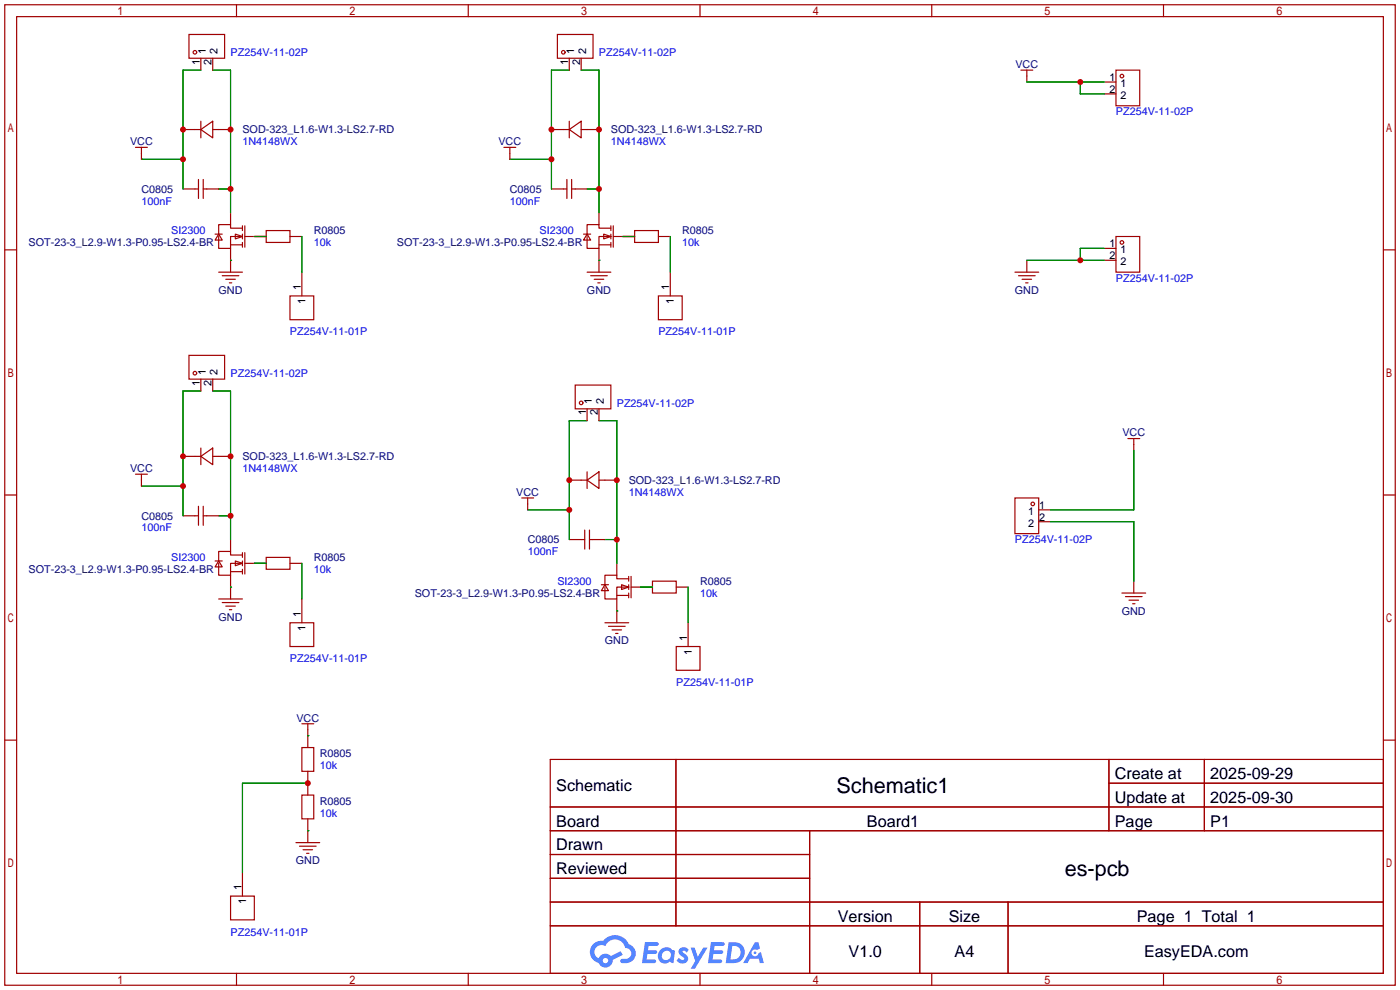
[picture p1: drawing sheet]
<svg xmlns="http://www.w3.org/2000/svg" width="299mm" height="212mm" viewBox="0 0 299 212" stroke-linecap="round" stroke-linejoin="round" font-family="sans-serif">
<g fill="none" stroke="#a10000" stroke-width=".25">
<path d="M1 1h297.2v209.6h-297.2zM3.6 3.6h292.1v204.4h-292.1zM50.5 1v2.6M100.1 1v2.6M149.6 1v2.6M199.1 1v2.6M248.7 1v2.6M1 53.4h2.6M295.7 53.4h2.5M1 105.8h2.6M295.7 105.8h2.5M1 158.2h2.6"/>
<path d="M295.7 158.2h2.5M117.6 162.3h178.1v45.7h-178.1zM117.6 172.5h178.1M117.6 177.5h178.1M144.5 162.3v35.6M173 177.5v30.5M237 162.3v15.2M237 167.4h58.7M257.4 162.3v15.2M117.6 182.6h55.4M117.6 192.8h178.1M117.6 187.7h55.4"/>
<path d="M117.6 197.9h178.1M196.6 192.8v15.2M215.4 192.8v15.2M50.5 208v2.6M100.1 208v2.6M149.6 208v2.6M199.1 208v2.6M248.7 208v2.6"/>
</g>
<g fill="#5487ff">
<path d="M145.3 202.7a1.3 1.3 0 0 1 1.9 .3l-.4 .6a.54 .54 0 0 0-.9-.2l.1 .2a1.34 1.34 0 0 1 .9 1.8 1.47 1.47 0 0 1-2.3-.1l.5-.6 .8 .5a.31 .31 0 0 0 .4-.3 .31 .31 0 0 0-.3-.4 1.12 1.12 0 0 1-.7-1.8z"/>
<path d="M147.6 202.5h.9l.6 2 1.2-2h.9l-2.7 4.6h-.9l1-1.7z"/>
<path d="M137.8 201.4h1.7a1.31 1.31 0 0 1 1.2 .2 .4 .4 0 0 1-.3 .5l-1.8 .1-.1 .9h1.6a.4 .4 0 0 1 .4 .4 .4 .4 0 0 1-.5 .4h-1.6l-.2 1.2h1.4a.46 .46 0 0 1 .5 0 .46 .46 0 0 1 .1 .5l-.4 .2h-2.6z"/>
<path d="M151.9 201.4h1.7a1.32 1.32 0 0 1 1.2 .2 .39 .39 0 0 1-.3 .5l-1.8 .1-.1 .9h1.6a.4 .4 0 0 1 .4 .4 .4 .4 0 0 1-.4 .4h-1.7l-.2 1.2h1.4a.46 .46 0 0 1 .5 0 .46 .46 0 0 1 .1 .5l-.4 .2h-2.6z"/>
<path d="M161.3 201.4h.8l.3 1.3-.6 .4a.75 .75 0 0 0-1.1 .3 .75 .75 0 0 0 .5 1 .75 .75 0 0 0 .9-.7l.5-.2 .6 2.3h-.8l-.3-.9h-1.8l-.5 .9h-1z"/>
<path d="M155.7 201.4l-.6 4.4h1.5a2.27 2.27 0 0 0 2.6-2.2 2.27 2.27 0 0 0-2.7-2.2zM156.5 202.1a1.5 1.5 0 0 1 1.8 1.6 1.5 1.5 0 0 1-1.9 1.4h-.3z"/>
<path d="M141.2 203a1.6 1.6 0 0 0-.3 2.3 1.6 1.6 0 0 0 2.3 .2l.7 .3 .3-2.4-.1-.3-.5-.1a1.58 1.58 0 0 0-2.4 0zM141.8 203.5a.98 .98 0 0 1 1.6 .4 .98 .98 0 0 1-1.1 1.3 .94 .94 0 0 1-.9-.7 .94 .94 0 0 1 .4-1z"/>
<path d="M126.8 201.8a2.37 2.37 0 0 0 1.1 4 1.54 1.54 0 0 0 1.8 1 1.54 1.54 0 0 0 1.2-1.6l2.2-1.1-.5-.8-2 1a1.57 1.57 0 0 0-2.7 .5 1.5 1.5 0 0 1-.7-2.1 1.5 1.5 0 0 1 2.2-.5 2.23 2.23 0 0 1 2.3-1.4 2.23 2.23 0 0 1 2 1.8 1.16 1.16 0 0 1 1.2 1.1 1.16 1.16 0 0 1-1.1 1.2h-.7a.47 .47 0 0 0-.5 .4 .47 .47 0 0 0 .4 .5 2.17 2.17 0 0 0 2.5-.9 2.17 2.17 0 0 0-.3-2.7l-.8-.4a3.2 3.2 0 0 0-5.5-.7l-1.1 .1zM128.8 205.3a.6 .6 0 0 1 1.2 0 .6 .6 0 0 1-1.2 0z"/>
<circle cx="161.4" cy="203.6" r=".28"/>
</g>
<g fill="none" stroke="#a10000" stroke-width=".25">
<path d="M40.4 7.4h7.6v5h-7.6zM42.9 12.4v2.6M45.5 12.4v2.6M119.1 7.4h7.6v5h-7.6zM121.7 12.4v2.6M124.2 12.4v2.6M218.2 15h2.5M219.5 15v2.5M236 17.5h2.5M238.5 15h5.1v7.6h-5.1zM29 31.5h2.5M30.2 31.5v2.5"/>
<path d="M39.1 27.7h3.8M42.4 38.4v4M42.9 27.7l2.6-1.8v3.6zM42.9 25.9v3.6M43.4 38.4v4M45.5 27.7h3.8M107.7 31.5h2.5M109 31.5v2.5M117.9 27.7h3.8M121.2 38.4v4M121.7 27.7l2.5-1.8v3.6zM121.7 25.9v3.6"/>
<path d="M122.2 38.4v4M124.2 27.7h3.8M236 20.1h2.5M39.1 40.4h3.3M43.4 40.4h3.3M46 50h1.5M46.7 50l.8 1.3h-1.5zM46.7 50.5v2.6h2.6v-2.6h2.5M46.7 58.2h5.1M47.5 58.9h3.6M48.3 59.7h2M49.3 52.3h2.5"/>
<path d="M49.3 45.5v2.5M49.3 53.1v5.1M50.3 50l1.5 .5-1.5 .6zM51.8 48.8h-2.5v-.8h-2.6v2M51.8 48.3v1M51.8 50v1.1M51.8 51.8v1M52.3 50.5h4.6M52.3 48.3v4.5M56.9 49.3h5.1v2.5h-5.1zM62 50.5h2.5M64.5 58.2v5"/>
<path d="M117.9 40.4h3.3M122.2 40.4h3.3M124.7 50h1.5M125.5 50l.7 1.3h-1.5zM125.5 50.5v2.6h2.5v-2.6h2.6M125.5 58.2h5.1M126.2 58.9h3.6M127 59.7h2M128 52.3h2.6M128 45.5v2.5M128 53.1v5.1M129 50l1.6 .5-1.6 .6z"/>
<path d="M130.6 48.8h-2.6v-.8h-2.5v2M130.6 48.3v1M130.6 50v1.1M130.6 51.8v1M131.1 50.5h4.5M131.1 48.3v4.5M135.6 49.3h5.1v2.5h-5.1zM140.7 50.5h2.6M143.3 58.2v5M216.9 58.2h5.1M217.7 58.9h3.5M218.4 59.7h2.1"/>
<path d="M219.5 55.6v2.6M236 53.1h2.5M236 55.6h2.5M238.5 50.5h5.1v7.7h-5.1zM40.4 75.9h7.6v5.1h-7.6zM49 60.5h.5M62 63.2h5.1v5.1h-5.1zM127.8 60.5h.5M140.7 63.2h5.1v5.1h-5.1zM219.2 60.5h.5M39.1 97.5h3.8M42.9 97.5l2.6-1.7v3.5z"/>
<path d="M42.9 81v2.6M42.9 95.8v3.5M45.5 81v2.6M45.5 97.5h3.8M122.9 82.3h7.7v5.1h-7.7zM125.5 87.4v2.5M128 87.4v2.5M241 93.7h2.6M242.3 93.7v2.6M29 101.3h2.5M30.2 101.3v2.6M39.1 110.2h3.3"/>
<path d="M42.4 108.2v4.1M43.4 108.2v4.1M43.4 110.2h3.3M46 119.9h1.5M46.7 119.9l.8 1.3h-1.5zM49.3 115.3v2.6M50.3 119.9l1.5 .5-1.5 .5zM51.8 118.6h-2.5v-.7h-2.6v2M51.8 118.1v1M51.8 119.9v1M52.3 118.1v4.6M56.9 119.1h5.1v2.6h-5.1z"/>
<path d="M111.5 106.4h2.5M112.8 106.4v2.6M121.7 102.6h3.8M121.7 115.3h3.3M125 113.3v4M125.5 102.6l2.5-1.8v3.6zM125.5 100.8v3.6M126 115.3h3.3M126 113.3v4M128 102.6h3.8M216.9 106.4h5.1v7.6h-5.1zM222 109h2.5"/>
<path d="M222 111.5h2.5M46.7 120.4v2.5h2.6v-2.5h2.5M46.7 128h5.1M47.5 128.8h3.6M48.3 129.5h2M49 130.3h.5M49.3 122.9v5.1M49.3 122.2h2.5M51.8 121.7v1M52.3 120.4h4.6M62 133.1h5.1v5.1h-5.1zM62 120.4h2.5"/>
<path d="M64.5 128v5.1M128.5 125h1.5M129.3 125l.7 1.2h-1.5zM129.3 125.5v2.5h2.5v-2.5h2.6M129.3 133.1h5.1M130 133.9h3.6M130.8 134.6h2M131.6 135.4h.5M131.8 127.3h2.6M131.8 120.4v2.5M131.8 128v5.1M132.8 125l1.6 .5-1.6 .5z"/>
<path d="M134.4 123.7h-2.6v-.8h-2.5v2.1M134.4 123.2v1M134.4 125v1M134.4 126.7v1.1M134.9 125.5h4.5M134.9 123.2v4.6M139.4 124.2h5.1v2.5h-5.1zM144.5 138.2h5.1v5.1h-5.1zM144.5 125.5h2.6M147.1 133.1v5.1M239.8 126.7h5.1M240.5 127.5h3.6"/>
<path d="M241.3 128.3h2M242.1 129h.5M242.3 124.2v2.5M64.5 159.8h2.6v5h-2.6zM64.5 154.7h2.6M65.8 154.7v5.1M64.5 169.9h2.6v5.1h-2.6zM65.8 164.8v5.1M65.8 175v5.1M49.3 191.5h5.1v5.1h-5.1zM51.8 186.4v5.1M63.2 180.1h5.1"/>
<path d="M64 180.8h3.6M64.8 181.6h2M65.5 182.4h.5"/>
<circle cx="41.7" cy="11.2" r=".38"/>
<circle cx="120.4" cy="11.2" r=".38"/>
<circle cx="239.8" cy="16.3" r=".38"/>
<circle cx="239.8" cy="51.8" r=".38"/>
<circle cx="41.7" cy="79.8" r=".38"/>
<circle cx="124.2" cy="86.1" r=".38"/>
<circle cx="220.7" cy="107.7" r=".38"/>
</g>
<g fill="none" stroke="#008700" stroke-width=".25">
<path d="M42.9 15h-3.8v25.4M45.5 15h3.8v30.5M121.7 15h-3.8v25.4M124.2 15h3.8v30.5M219.5 17.5h16.5M230.9 17.5v2.6h5.1M30.2 34h8.9M109 34h8.9M46.7 40.4h2.6M49.3 55.6h.1M54.4 50.5h2.5M64.5 50.5v7.7"/>
<path d="M125.5 40.4h2.5M128 55.6h.1M133.1 50.5h2.5M143.3 50.5v7.7M219.5 55.6h16.5M236 53.1h-5.1v2.5M42.9 83.6h-3.8v26.6M45.5 83.6h3.8v31.7M125.5 89.9h-3.8v25.4M128 89.9h3.8v30.5M242.3 96.3v12.7h-17.8M30.2 103.9h8.9"/>
<path d="M46.7 110.2h2.6M112.8 109h8.9M129.3 115.3h2.5M224.5 111.5h17.8v12.7M49.3 125.5h.1M54.4 120.4h2.5M64.5 120.4v7.6M131.8 130.6h.1M136.9 125.5h2.5M147.1 125.5v7.6M65.8 157.2h.1M65.8 177.5h.1"/>
<path d="M65.8 167.4h-14v19"/>
</g>
<g fill="#c00">
<circle cx="49.3" cy="40.4" r=".63"/>
<circle cx="49.3" cy="27.7" r=".63"/>
<circle cx="39.1" cy="34" r=".63"/>
<circle cx="39.1" cy="27.7" r=".63"/>
<circle cx="49.3" cy="110.2" r=".63"/>
<circle cx="49.3" cy="97.5" r=".63"/>
<circle cx="39.1" cy="103.9" r=".63"/>
<circle cx="39.1" cy="97.5" r=".63"/>
<circle cx="131.8" cy="115.3" r=".63"/>
<circle cx="131.8" cy="102.6" r=".63"/>
<circle cx="121.7" cy="109" r=".63"/>
<circle cx="121.7" cy="102.6" r=".63"/>
<circle cx="128" cy="40.4" r=".63"/>
<circle cx="128" cy="27.7" r=".63"/>
<circle cx="117.9" cy="34" r=".63"/>
<circle cx="117.9" cy="27.7" r=".63"/>
<circle cx="65.8" cy="167.4" r=".63"/>
<circle cx="230.9" cy="17.5" r=".63"/>
<circle cx="230.9" cy="55.6" r=".63"/>
</g>
<g font-size="4.6">
<text x="178.8" y="169.4">Schematic1</text>
<text x="227.5" y="187.2">es-pcb</text>
</g>
<g font-size="3.5">
<text x="238.3" y="166.5">Create at</text>
<text x="258.7" y="166.5">2025-09-29</text>
<text x="118.9" y="169.1">Schematic</text>
<text x="238.3" y="171.6">Update at</text>
<text x="258.7" y="171.6">2025-09-30</text>
<text x="118.9" y="176.7">Board</text>
<text x="185.3" y="176.7">Board1</text>
<text x="238.3" y="176.7">Page</text>
<text x="258.7" y="176.7">P1</text>
<text x="118.9" y="181.8">Drawn</text>
<text x="118.9" y="186.8">Reviewed</text>
<text x="179.1" y="197">Version</text>
<text x="202.8" y="197">Size</text>
<text x="243" y="197">Page 1 Total 1</text>
<text x="181.4" y="204.6">V1.0</text>
<text x="204" y="204.6">A4</text>
<text x="244.5" y="204.6">EasyEDA.com</text>
</g>
<g font-size="2.3">
<text x="44" y="11.5" transform="rotate(-90 44 11.5)">1</text>
<text x="46.5" y="11.5" transform="rotate(-90 46.5 11.5)">2</text>
<text x="122.7" y="11.5" transform="rotate(-90 122.7 11.5)">1</text>
<text x="125.2" y="11.5" transform="rotate(-90 125.2 11.5)">2</text>
<text x="42.7" y="13.9" transform="rotate(-90 42.7 13.9)">1</text>
<text x="45.2" y="13.9" transform="rotate(-90 45.2 13.9)">2</text>
<text x="121.4" y="13.9" transform="rotate(-90 121.4 13.9)">1</text>
<text x="124" y="13.9" transform="rotate(-90 124 13.9)">2</text>
<text x="237.1" y="17.3">1</text>
<text x="237.1" y="19.8">2</text>
<text x="239.4" y="18.6">1</text>
<text x="239.4" y="21.1">2</text>
<text x="237.1" y="52.9">1</text>
<text x="237.1" y="55.4">2</text>
<text x="239.4" y="54.1">1</text>
<text x="239.4" y="56.7">2</text>
<text x="64.3" y="62" transform="rotate(-90 64.3 62)">1</text>
<text x="65.3" y="65" transform="rotate(-90 65.3 65)">1</text>
<text x="143" y="62" transform="rotate(-90 143 62)">1</text>
<text x="144" y="65" transform="rotate(-90 144 65)">1</text>
<text x="42.7" y="82.4" transform="rotate(-90 42.7 82.4)">1</text>
<text x="44" y="80.1" transform="rotate(-90 44 80.1)">1</text>
<text x="45.2" y="82.4" transform="rotate(-90 45.2 82.4)">2</text>
<text x="46.5" y="80.1" transform="rotate(-90 46.5 80.1)">2</text>
<text x="125.2" y="88.8" transform="rotate(-90 125.2 88.8)">1</text>
<text x="126.5" y="86.4" transform="rotate(-90 126.5 86.4)">1</text>
<text x="127.8" y="88.8" transform="rotate(-90 127.8 88.8)">2</text>
<text x="129.1" y="86.4" transform="rotate(-90 129.1 86.4)">2</text>
<text x="219.8" y="110">1</text>
<text x="219.8" y="112.5">2</text>
<text x="222.1" y="108.7">1</text>
<text x="222.1" y="111.3">2</text>
<text x="64.3" y="131.8" transform="rotate(-90 64.3 131.8)">1</text>
<text x="65.3" y="134.9" transform="rotate(-90 65.3 134.9)">1</text>
<text x="146.8" y="136.9" transform="rotate(-90 146.8 136.9)">1</text>
<text x="147.9" y="140" transform="rotate(-90 147.9 140)">1</text>
<text x="51.6" y="190.2" transform="rotate(-90 51.6 190.2)">1</text>
<text x="52.6" y="193.3" transform="rotate(-90 52.6 193.3)">1</text>
</g>
<g font-size="2.3" fill="#00f">
<text x="49.3" y="12">PZ254V-11-02P</text>
<text x="128" y="12">PZ254V-11-02P</text>
<text x="238.5" y="24.7">PZ254V-11-02P</text>
<text x="51.8" y="31">1N4148WX</text>
<text x="130.6" y="31">1N4148WX</text>
<text x="30.2" y="43.7">100nF</text>
<text x="109" y="43.7">100nF</text>
<text x="36.6" y="50.1">SI2300</text>
<text x="67.1" y="52.6">10k</text>
<text x="115.3" y="50.1">SI2300</text>
<text x="145.8" y="52.6">10k</text>
<text x="238.5" y="60.2">PZ254V-11-02P</text>
<text x="62" y="71.7">PZ254V-11-01P</text>
<text x="140.7" y="71.7">PZ254V-11-01P</text>
<text x="49.3" y="80.6">PZ254V-11-02P</text>
<text x="131.8" y="86.9">PZ254V-11-02P</text>
<text x="51.8" y="100.9">1N4148WX</text>
<text x="134.4" y="106">1N4148WX</text>
<text x="30.2" y="113.6">100nF</text>
<text x="36.6" y="119.9">SI2300</text>
<text x="112.8" y="118.7">100nF</text>
<text x="216.9" y="116.1">PZ254V-11-02P</text>
<text x="67.1" y="122.5">10k</text>
<text x="119.1" y="125">SI2300</text>
<text x="149.6" y="127.6">10k</text>
<text x="62" y="141.5">PZ254V-11-01P</text>
<text x="144.5" y="146.6">PZ254V-11-01P</text>
<text x="68.3" y="164.4">10k</text>
<text x="68.3" y="174.5">10k</text>
<text x="49.3" y="199.9">PZ254V-11-01P</text>
</g>
<g font-size="2.3" fill="#000080">
<text x="217" y="14.5">VCC</text>
<text x="51.8" y="28.5">SOD-323_L1.6-W1.3-LS2.7-RD</text>
<text x="130.6" y="28.5">SOD-323_L1.6-W1.3-LS2.7-RD</text>
<text x="27.8" y="31">VCC</text>
<text x="106.5" y="31">VCC</text>
<text x="30.2" y="41.2">C0805</text>
<text x="109" y="41.2">C0805</text>
<text x="6.1" y="52.6">SOT-23-3_L2.9-W1.3-P0.95-LS2.4-BR</text>
<text x="67.1" y="50.1">R0805</text>
<text x="84.8" y="52.6">SOT-23-3_L2.9-W1.3-P0.95-LS2.4-BR</text>
<text x="145.8" y="50.1">R0805</text>
<text x="46.7" y="62.8">GND</text>
<text x="125.5" y="62.8">GND</text>
<text x="216.9" y="62.8">GND</text>
<text x="239.9" y="93.3">VCC</text>
<text x="27.8" y="100.9">VCC</text>
<text x="51.8" y="98.3">SOD-323_L1.6-W1.3-LS2.7-RD</text>
<text x="110.3" y="106">VCC</text>
<text x="134.4" y="103.4">SOD-323_L1.6-W1.3-LS2.7-RD</text>
<text x="30.2" y="111">C0805</text>
<text x="67.1" y="119.9">R0805</text>
<text x="112.8" y="116.1">C0805</text>
<text x="6.1" y="122.5">SOT-23-3_L2.9-W1.3-P0.95-LS2.4-BR</text>
<text x="149.6" y="125">R0805</text>
<text x="88.6" y="127.6">SOT-23-3_L2.9-W1.3-P0.95-LS2.4-BR</text>
<text x="239.8" y="131.4">GND</text>
<text x="46.7" y="132.6">GND</text>
<text x="129.3" y="137.7">GND</text>
<text x="63.3" y="154.2">VCC</text>
<text x="68.3" y="161.8">R0805</text>
<text x="68.3" y="172">R0805</text>
<text x="63.2" y="184.7">GND</text>
</g>
</svg>
